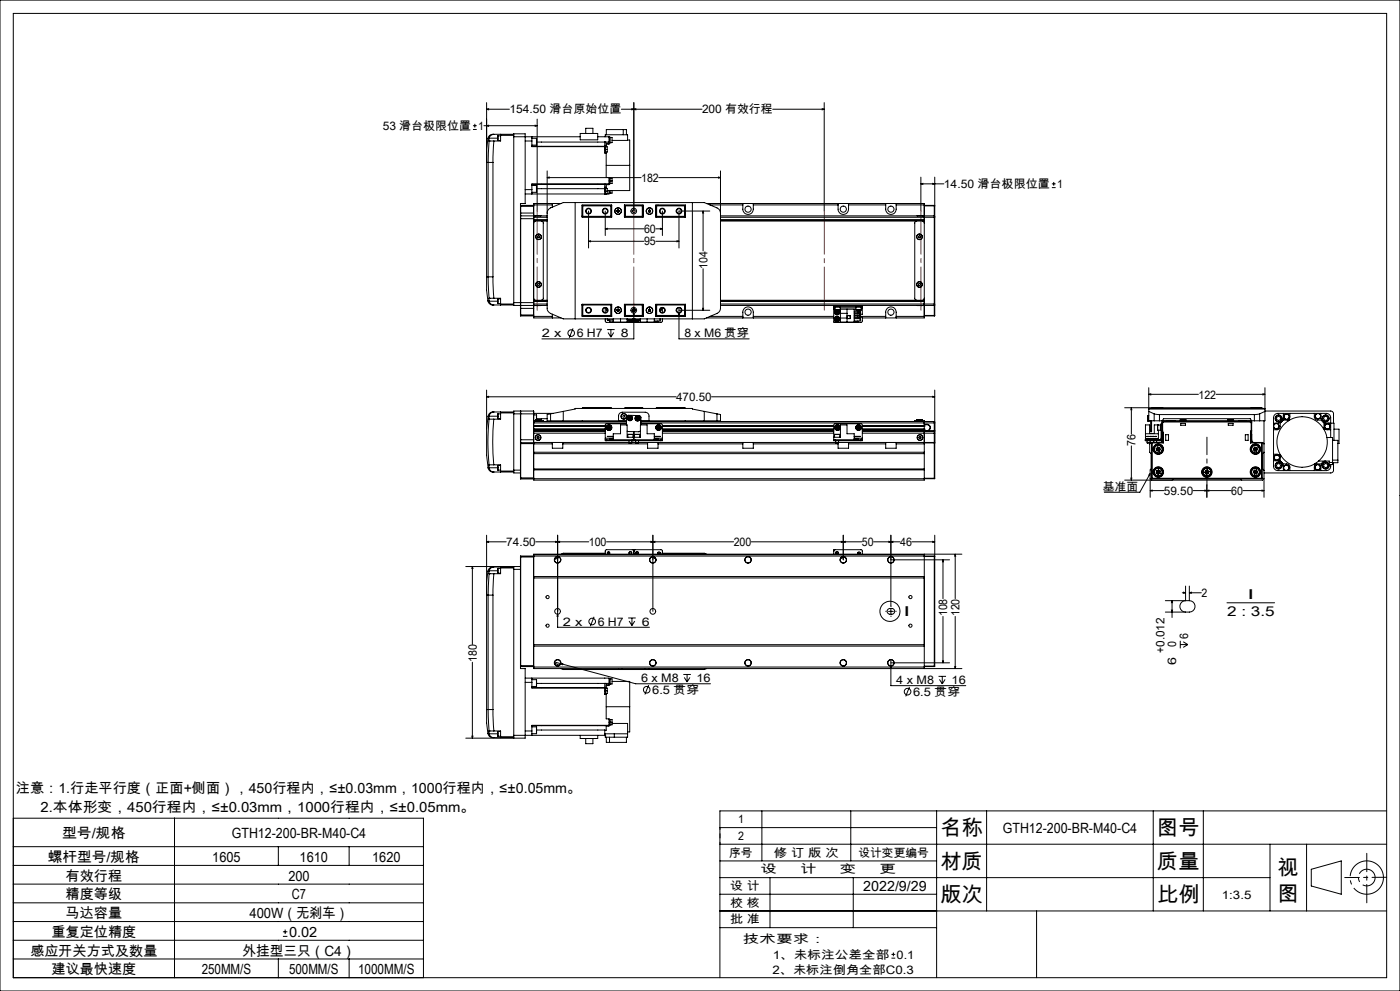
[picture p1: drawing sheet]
<svg xmlns="http://www.w3.org/2000/svg" width="420mm" height="297mm" viewBox="0 0 420 297" stroke-linecap="round" stroke-linejoin="round" font-family="sans-serif">
<g fill="none" stroke="#000" stroke-width=".3">
<path d="M0 0h420v297h-420zM4 4h412v289h-412zM141.9 38.8h1.1M141.9 37.7h1.1M142.5 37.1v1.1M145.2 37.7h15.9M146 32.7l.6-.1v.3zM146 37.7l.6-.2v.3zM146 32.7h6.8M146 30.8v52.2M160.5 37.5l.6 .2-.6 .1zM161.1 35.7v27.5"/>
<path d="M186.4 32.7h24.2M187 38.8v1.6M189.5 32.6l.6 .1-.6 .2zM190.1 30.8v32.4M190.1 32.7l.6-.1v.3zM231.8 32.7h15.5M246.7 32.6l.6 .1-.6 .2zM247.3 30.8v32.4M146.4 41.5l-.4 3.2v4h.4M146.4 41.5l.3 .1M146.4 48.7h1.5M146.4 48.7v34.3"/>
<path d="M146.7 42.3l-.3 6.4M146.7 42.3h.1M146.7 42.3h1.5M146.7 41.6v.7M146.7 41.4v.2M146.7 41.4h2.6M147.9 48.7v34.3M148.1 40.2a1.54 1.54 0 0 0-1.7 1.3M148.1 40.2l-.1 .1a1.47 1.47 0 0 0-1.3 1.1M148.1 40.2h6M148.2 42.3l-.3 6.4M149.4 40.7v1.4"/>
<path d="M149.4 40.7h.8M149.4 42.1h.8M150.2 40.2v.4M150.2 40.6v1.7h-2M150.2 40.6h3.9M154.1 41v-.9h3.5v20.9h-1.5v31.4M154.1 41v49.7M154.1 41h20M157.6 42.3h2M157.6 56.8h2M159.6 42.3v1.7h22v1.6h-.2M159.6 56.8v1.3"/>
<path d="M159.6 41v1.3M159.6 43.5h1.3M159.6 41.4h1.3M159.6 57.6h1.3M159.6 55.6h1.3M159.6 55.2h23.1M159.6 43.8h21.8M160.9 41.4l.1 1.1M160.9 55.6l.1 1M160.9 41.4v1.1M160.9 42.5v1M160.9 55.6v1"/>
<path d="M160.9 56.6v1M161 42.5l-.1 1M161 56.6l-.1 1M161 42.6h21.7M161 56.5h20.4M164.1 53.2l.6-.1v.3zM164.1 51.2v41.5l.3 .6 .8 .6 3.8 1.7h42.3l4.4-2 .4-1.2v-41.2M164.1 53.2h28.2M174.1 40h5.2v1.9h-5.2zM175.7 40v-1.6h2.2v1.6M179.3 41h3.4v1.6M181.4 43.8v1"/>
<path d="M181.4 44.8v1.1h.5M181.4 55.2h.1M181.4 42.6h.1M181.4 42.6v1.2M181.4 55.2v1.3M181.4 56.5v1.6M181.4 58.1h.1M181.4 56.4l.8 .1v.8M181.4 41h.1M181.4 44.8h.8M181.4 56.1h.5M181.4 43.7h.5"/>
<path d="M181.4 57.3h.8M181.6 41v-.6h6.7v1.7h-4.7M181.6 44h.6v.8M181.6 56.4v1.7M181.9 45.6v.3M181.9 56.1v.4M181.9 45.9v7.3h.8v1.9M181.9 43.7v.3M181.9 58.1h.1M181.9 49.6h7M181.9 40.4v-1.6h6v1.6M182.2 44.8v.8h-.6"/>
<path d="M182.2 57.3v.8h-.6M182.7 55.1v.1M182.7 53.3l.1 1.8M182.7 55.2l-.8 .1v.8M182.7 42.6v.4M182.7 43h-.8v.7M182.7 41.1h.4v1.7h-.4M182.7 55.1h-23.1v1.7M182.7 43v.2h-.8M182.7 57.1v1h-25.1M182.7 54.2h.9M182.8 53.4h.8v.8"/>
<path d="M182.8 41.1v1.7M182.8 57.1v.9M183.1 53.4v1.7h-.4M183.1 41.2h.5v1.6h-.5M183.1 57.1v.9h-.4M183.6 54.2v.8h-.5M183.6 57.1v.8h-.5M188.3 42h.6v7.6M188.9 49.6v7.5h-6.7M197.6 53.2h18.5M215.5 53.1l.6 .1-.6 .2zM276.3 55.1l.6-.1v.2z"/>
<path d="M276.3 55.1h6.9M276.3 53.1v10.1M279.8 55l.6 .1-.6 .1zM280.4 53.1v11.7M315.6 56.2h1.1M315.6 55.1h1.1M316.1 54.5v1.2M156.1 65.5h4M156.1 63.8h4M156.1 61.9h4M156.2 64.7v26.8M156.2 61.6v3.1"/>
<path d="M156.2 64.7h7.9M156.2 64.7l-.1 .1M156.2 61.6h3.9M156.2 61.6h-.1M160.1 64.7v26.8M160.1 61.6v3.1M160.1 64.7v.1M160.1 61.6h.1M160.1 64.8v.7M160.1 65.5v25.2M160.1 66h4M160.1 61.4h5.6"/>
<path d="M160.1 65.1h4M160.1 65.9h4M160.5 64.7h1.8M161.4 70.7h.3l.2 .3-.2 .3h-.3l-.2-.3zM162.4 66.2l.6 .5v22.8l-.6 .5M164.1 66.2h-3.4l-.4 .2-.2 .4M164.1 63.9l.2-.7 .6-.7 4.1-1.8h42.3l4.1 1.8 .5 .4 .2 1M165.7 61v1.1M168.3 61h-8.2v3.8M172.5 60.7v34.9M174.6 64.7h.1M174.6 61.5h8.9v3.5h-8.9z"/>
<path d="M174.7 61.6v3.4M174.7 61.6h8.8M174.7 61.6l.1 .1M174.8 61.7v3.1M174.8 64.8l-.1 .2h8.8M174.8 64.8h8.5M174.8 61.7h8.5M176.6 72.3l.6-.1v.3zM176.6 63.2v11.1M176.6 72.3h16.6M181.6 68.6l.6-.2v.3zM181.6 63.2v7.4"/>
<path d="M181.6 68.6h11.6M183.3 61.7v3.1M183.3 61.7l.1-.1v3.4l-.1-.2M185.1 63.1v.3M185.1 63.4l.3 .2M185.4 62.9l.3 .2M185.4 62.9l-.3 .2M185.7 63.1v.3M185.7 63.4l-.3 .2M187.3 61.5l.1 .1M187.3 61.5h5.6v3.5h-5.6zM187.3 61.6h5.6l-.2 .1"/>
<path d="M187.4 61.6v3.4l.2-.2M187.4 61.6l.2 .1M187.6 61.7v3.1M187.6 64.8h5.1M187.6 61.7h5.1M192.7 61.7v3.1M192.7 64.8l.2 .2h-5.6M194.6 63.1v.3M194.6 63.4l.2 .2M194.8 62.9l.3 .2M194.8 62.9l-.2 .2M195.1 63.1v.3"/>
<path d="M195.1 63.4l-.3 .2M196.7 68.6h2M196.7 72.3h7M196.7 61.5h8.9v3.5h-8.9zM196.7 61.6h8.9M197 61.7l-.1-.1v3.4l.1-.2M197 61.7v3.1M197 64.8h8.4M197 61.7h8.4M197.4 61.5v.1M198.1 68.4l.6 .2-.6 .1zM198.7 63.2v7.4"/>
<path d="M203.1 72.2l.6 .1-.6 .2zM205.4 61.7v3.1M205.4 64.8l.2 .2h-8.9M205.6 61.6v3.4M205.6 64.7h.1M205.6 61.6l-.2 .1M207.7 60.7v34.9M210.9 63.2l.2 .6h-.3zM210.9 63.2v12M211.9 61h65.4v34.3h-18.6M212.9 63.2h-9.2v11.1M213 61.4h9.8"/>
<path d="M216.1 66.2h60.6l.4 .2 .2 .4M216.1 64.7h64.2M216.1 66h61.2M216.1 65.1h64.2M216.1 65.9h61.2M222.8 61v1.7a1.57 1.57 0 0 0 1.6 1.6 1.57 1.57 0 0 0 1.6-1.6v-1.7M226 61.4h25.4M251.4 61v1.7a1.57 1.57 0 0 0 1.6 1.6 1.57 1.57 0 0 0 1.6-1.6v-1.7M254.6 61.4h11.1M265.7 61v1.7a1.57 1.57 0 0 0 1.6 1.6 1.57 1.57 0 0 0 1.6-1.6v-1.7M268.9 61.4h8.4M275 66.2l-.6 .5v22.8l.6 .5"/>
<path d="M275.1 64.7h1.8M275.5 70.9l.3-.2h.3l.1 .3-.3 .3-.3-.1zM277.3 61.6h3M277.3 61.7h3M280.3 65.1h.1M280.3 64.7v.4M280.3 64.7l.1 .1M280.3 61.6v.1M280.3 61.7v3M280.3 65.1v26M280.4 64.8v.3M280.4 65.1v26"/>
<path d="M146 83v4l.4 3.2M146 83h.4M146.4 90.2a1.55 1.55 0 0 0 1.7 1.2M146.4 83l.3 6.4M146.4 83h1.5M146.7 89.4h.1M146.7 89.4h1.5M146.7 89.4v.7M146.7 90.3a1.44 1.44 0 0 0 1.4 1.1M146.7 90.1l-.3 .1M146.7 90.1v.2M146.7 90.3h2.6"/>
<path d="M147.9 83l.3 6.4M148.1 91.4h6M148.2 89.4h2v1.7M149.4 89.6v1.4M149.4 89.6h.8M149.4 91h.8M150.2 91.1v.3M150.2 91.1h3.9M154.1 90.7v.8h10M154.1 90.7h6M156.1 92.4l.1 2.3M156.1 91.5h.1"/>
<path d="M156.1 92.4h4M156.1 94.4h4M156.2 91.5v3.2M156.2 94.7h3.9M160.1 91.5v3.2M160.1 89.4l.2 .4 .4 .2h3.4M160.1 91.5v3.8h8.2M160.1 90.7v.8M160.1 90.3h4M160.1 94.8h5.6M160.1 91.1h4M160.1 91.5h.1"/>
<path d="M160.1 94.6v.1M160.5 91.5h1.8M161.3 85.2l.2-.3 .3 .2 .1 .3-.3 .2zM165.7 94.2v1.1M171.9 98.4l-1.1 2.8M174.6 91.5h.1M174.6 91.2h8.9v3.6h-8.9zM174.7 91.2v3.5M174.7 94.7h8.8M174.8 91.4h8.5M174.8 94.5h8.5M174.8 91.4v3.1"/>
<path d="M174.8 94.5l-.1 .2M181.6 95.6v.7l.4 .3h7.9M181.6 92.2v1.5M181.9 92.9h.4M181.9 92.4v.5M182.1 98.8h2.3M182.2 95.6v.3h1.8M182.3 93l-.1 .3M182.4 95.9h.3M182.4 99.7l.9 1.3M182.9 94.7v.1M182.9 95.9v.6h1.1"/>
<path d="M183.3 98.8v2.2M183.3 91.4v3.1M183.3 91.4l.1-.1v3.4l-.1-.2M183.5 94.8h-1.3M183.5 91.3h-8.8l.1 .1M184 95.6v1h12.3v-1M184.1 99.7l-.8 1.3M185.1 92.8v.3M185.1 93.1l.3 .2M185.4 92.6l.3 .2M185.4 92.6l-.3 .2M185.7 92.8v.4"/>
<path d="M185.7 93.2l-.3 .1M186.2 95.6v1M187.3 91.2h5.6v3.6h-5.6zM187.3 91.3h5.6l-.2 .1M187.4 94.7l-.1 .1M187.6 91.4l-.2-.1v3.4M187.6 91.4h5.1M187.6 94.5h5.1M187.6 91.4v3.1M187.6 94.5l-.2 .2M187.9 94.7v.1M188 94.7v.1"/>
<path d="M188.1 95.6v1M188.2 95.8h1.6M188.2 95.6v.2M188.6 94.7v.1M188.8 95.8l.2 .2M189.1 95.8l-.1 .2M189.3 95.8l.1 .1M189.4 95.9l-.4 .1M189.4 95.8v.1M189.7 92.9h.1M189.7 93.1l.1 .2M189.8 92.9h-.1"/>
<path d="M189.8 92.8v.1M189.8 95.6v.2M189.8 92.7h.6M189.9 95.6a.78 .78 0 0 1-.6 .8 .78 .78 0 0 1-.9-.6M190.1 93.8l.2 .6h-.3zM190.1 92.1v9.5h-27.5M190.4 95.6a.78 .78 0 0 0 .6 .8 .78 .78 0 0 0 .9-.6 .77 .77 0 0 1-.9 .5 .77 .77 0 0 1-.6-.7M190.5 95.8h1.6M190.5 92.9h.1M190.5 92.8v.1M190.5 95.6v.2M190.5 93.1l-.1 .2"/>
<path d="M190.8 95.8v.1M190.8 95.9l.4 .1M191.2 95.8v.2M191.5 95.8l-.3 .2M191.7 94.7v.1M192.1 95.6v.2M192.1 95.6v1M192.3 94.7v.1M192.7 94.5l.2 .2h-5.6M192.7 91.4v3.1M194.1 95.6v1M194.6 92.8v.3"/>
<path d="M194.6 93.1l.2 .2M194.8 92.6l.3 .2M194.8 92.6l-.2 .2M195.1 92.8v.4M195.1 93.2l-.3 .1M196.7 94.8h1.3M196.7 91.2h8.9v3.6h-8.9zM196.7 94.7h8.9M196.7 91.3h8.9l-.2 .1M197 91.4l-.1-.1v3.4l.1-.2M197 91.4h8.4M197 94.5h8.4"/>
<path d="M197 91.4v3.1M197.3 94.7v.1M197.3 96.2v.3h-1M197.4 94.7v.1M198 92.9h.3M198 95.7v.5h-1.7M198.3 92.9h-.3M198.3 92.4v.5M198.7 95.6v.7l-.4 .3h-7.9M198.7 92.2v1.5M203.7 93.8l.2 .6h-.3zM203.7 92.1v9.5h21.1"/>
<path d="M203.7 93h9.2M205.4 91.4v3.1M205.4 94.5l.2 .2M205.6 91.2v3.5M205.6 91.5h.1M210.8 92.4h.3l-.2 .6zM210.9 80.5v12.5M211.9 95.3h38.2M213 94.8h9.8M216.1 90.3h61.2M216.1 91.5h64.2M216.1 91.1h64.2"/>
<path d="M222.8 95.3v-1.7a1.57 1.57 0 0 1 1.6-1.6 1.57 1.57 0 0 1 1.6 1.6v1.7M226 94.8h24.1M250.1 91.8h.5M250.1 91.8v.4M250.1 92.2v4.4h6.2v-3.9h-4.2M250.1 91.5v.3M250.1 92.7h.4M250.1 92.2h.4M250.4 91.8v.3h1.7v-.3M250.5 92.9h1M250.5 92.9h1.6M250.5 92.1v.8"/>
<path d="M250.6 91.5v.3M250.6 91.8h7.7M250.7 95.5l.1 .4M250.7 95.5l.4 .1M250.8 93.8l.3 .2M250.8 92.9a.77 .77 0 0 0-.4 1 .77 .77 0 0 0 1.1 .4 .77 .77 0 0 0 .3-1M250.8 93.3v.5M250.8 93.3l.3 .3M250.8 95.9l.4 .1M250.9 92.9a.74 .74 0 0 0-.5 1 .74 .74 0 0 0 1 .4 .74 .74 0 0 0 .4-1M251 95.2l.5 .1M251 95.2l-.3 .3"/>
<path d="M251 95.2l.1 .4M251.1 93.6l.4 .3M251.1 93.6v.4M251.1 93.6l-.3 .2M251.1 95.6l.4 .1M251.1 95.6l.1 .4M251.1 95.6l-.3 .3M251.2 93.2l.3 .2M251.2 93.2l-.4 .1M251.2 93.2l-.1 .4M251.4 92.9l.4 .4M251.5 93.9l-.4 .1"/>
<path d="M251.5 95.3v.4M251.5 95.3l-.4 .3M251.5 92.9l.3 .4M251.5 93.4v.5M251.5 93.4l-.4 .2M251.5 95.7l-.3 .3M252.1 92.9h-.6M252.1 92.1v.8M252.1 92.2h4.7M252.1 92.7v3.9M252.1 93.9h2M252.1 95.3h2"/>
<path d="M254.1 92.7v3.9M254.2 94.6h.9v.9h-.9zM256.3 93.3h1.8v.4h-1.8M256.3 94h1.8v.5h-1.8M256.3 94.8h1.8v.4h-1.8M256.3 95.5h1.8M256.3 92.7h.5M256.7 91.8v.3h1.7M256.8 92.9h1.5M256.8 92.1v.8M257.4 92.9v.4M257.4 93.7v.3"/>
<path d="M257.4 94.5v.3M257.4 95.2v.3M257.4 96.2v.3h-1.1M257.4 93.7l.3 .3 .3-.3M257.4 95.5a.33 .33 0 0 1 .3-.3 .33 .33 0 0 1 .3 .3M257.5 93.3h.4M257.6 95.3h.2M258.1 93.5v.2M258.1 95.5v.2M258.1 95h.6v1.3l-.3 .3h-8.1M258.1 95.5v.7h-1.8M258.1 94.8h7.6"/>
<path d="M258.3 91.8h.4M258.3 91.5v.3M258.3 92.2h.4M258.4 92.1h.1M258.4 91.8l-.1 1.1M258.7 91.8v.4M258.7 91.5v.3M258.7 92.2v2h-.6M265.7 95.3v-1.7a1.57 1.57 0 0 1 1.6-1.6 1.57 1.57 0 0 1 1.6 1.6v1.7M268.9 94.8h8.4M275.1 91.5l1.7 .1M275.5 85.2l.3-.3 .4 .5-.3 .2-.3-.1z"/>
<path d="M276.8 91.6h.1M277.3 89.4l-.2 .4-.4 .2h-60.6M277.3 94.5h3M277.3 94.7h3M280.3 91.1h.1M280.3 91.1v.4M280.3 94.5h.1M280.3 94.5v.2M280.3 91.5v3M280.4 91.1v.3M280.4 91.4l-.1 .1M280.4 94.5l-.1 .2"/>
<path d="M280.4 91.4v3.1M146 118.9l.6-.1v.3zM146 116.9v11.6M146 118.9h56.8M213.5 118.9h66.9M279.8 118.8l.6 .1-.6 .2zM280.4 116.9v26.4M344.6 118.2l.6-.2v.4zM344.6 116.2v9.9M344.6 118.2h14.9M364.8 118.2h14.7M378.9 118l.6 .2-.6 .2z"/>
<path d="M379.5 116.2v9.9h-1.6M146 128.5v8l.4 3.7M146.4 124.7h.1M146.4 124.7l.3 .1M146.4 124.7l-.4 3.8M146.7 125.6a67.2 67.2 0 0 0 0 13.7M146.7 125.6h1.4M146.7 139.3v.9M146.7 124.8v.8M146.7 124.7v.1M146.7 124.7h2.6M148.1 125.6a73.9 73.9 0 0 0 0 13.7"/>
<path d="M148.1 139.3h-1.4M148.1 139.3h2.1v1.9M148.2 123.5h-.2a1.5 1.5 0 0 0-1.6 1.2M148.2 123.5a1.44 1.44 0 0 0-1.5 1.2M148.2 123.5h5.9M149.3 124.7l.1 .8M149.4 124l-.1 .7M149.4 139.5l-.1 .7M149.4 124v1.5M149.4 139.5v1.4M149.4 124h.8M149.4 125.5h.8"/>
<path d="M149.4 139.5h.8M150.2 123.5v.3M150.2 123.8h3.9M150.2 123.8v1.8h-2.1M154.1 124h6M154.1 124v16.9M156.1 123.2v9.5M156.1 123.3l.1 9.4M156.1 132.7l.1 10.8M156.1 131.8h4M156.1 133h4M156.2 132.7v10.8"/>
<path d="M156.2 132.7h3.9M156.2 132.7h-.1M160.1 123.2h-6v.8M160.1 123.2v9.5M160.1 123.2v.8M160.1 132.7v10.8M160.1 132.7h.1M160.1 129.1v.2M160.1 124v2.7M160.1 129.3v2.5M160.1 126.1h.6M160.1 131.8v.8"/>
<path d="M160.1 124.4h.8M160.1 132.6h5.6M160.1 133h5.6M160.1 126.7v2.4M160.1 135.5h117.2M160.1 136h117.2M160.1 126.3h27.9M160.1 128.6h21.5M160.1 127.7h21.5M160.1 123.9h5.8M160.1 126.7h27.9M160.1 129.3h21.5"/>
<path d="M160.1 129.1h21.5M160.1 129.8h21.5M160.7 126.1h2.3v.2M160.7 125.9h1.7M160.7 125.9v.4M160.8 125.8h.1M160.8 125.8l1.6 .1M160.8 126.1h1.6M160.9 124.4l.1 1.4zM161 125.5h3.1M161.1 130.9l.6 .1v.3h-.6zM162.4 125.9v.4"/>
<path d="M165.2 126.1h20.4v-1.4a1.14 1.14 0 0 1 1.1-1.2h6.9a1.14 1.14 0 0 1 1.1 1.2v1.4h20.4M165.2 124l-1.1 .2v1.9h1.1M165.2 124v2.1M165.7 132.6h3.1M165.7 132.6v1.7h3.1v-1.7M168.8 132.6h19.9M168.8 133h25.5M169 123.3v2.8M174.7 122.3h8.7M174.7 122.3v.1M174.7 126.1v.2M181.6 128.7h-21.5h21.5"/>
<path d="M181.6 127.6h-21.5l21.5 .1M181.6 131.8h.4M181.6 131.8v.3h.4M181.6 131.3v.5M181.6 131.3h2.4M182 131.8h7.7M182 132.1h7.7M182 131.8v.3M182.3 127.9l.1 .5M182.3 127.9l.4 .3M182.4 128.4l.3 .2M182.7 127.7l.4 .2"/>
<path d="M182.7 127.7l-.4 .2M182.7 127.7v.5M182.7 128.2l.4 .1M182.7 128.2v.4M182.7 128.2l-.3 .2M183.1 127.9v.4M183.1 127.9l-.4 .3M183.1 128.3l-.4 .3M183.4 122.3v.1M184 131.8v-1.8h2.2v-2.7h1.9v3.8h4v-3.8h2v2.7h2.2v1.8M184 131.4h-1.1v.2h1.1M184 130.8h-1.8h1.8"/>
<path d="M185.6 126h2.4M187.4 122.3h5.5M187.4 122.3v.1M187.9 127l-6.1 .1-.2 .2v4M187.9 127.3l.1-2.3 .5-.5 3.6 .2 .2 .4-.1 2.2M188.3 130.2h1.6M188.3 130.2v.9M188.6 125.2l.1 .4M188.6 125.2l.4 .1M188.7 125.6l.4 .1M188.7 132.7h.8M188.7 132.1v.6"/>
<path d="M188.9 124.9l-.3 .3M188.9 124.9l.4 .1M188.9 124.9l.1 .4M189 125.3l.1 .4M189 125.3l.4 .1M189 125.3l-.3 .3M189.3 125l.1 .4M189.3 125l-.3 .3M189.4 125.4l-.3 .3M189.5 132.1v.6M189.5 132.6h1.2M189.7 131.8h.9"/>
<path d="M189.7 132.1h.4M189.7 131.8v.3M189.9 130.2h-1.6M189.9 130.2h.1M189.9 130.2v.9M190.1 132.1h.5M190.1 129.4v2.7M190.4 130.2h1.5M190.4 130.2v.9M190.6 131.8h7.7M190.6 132.1h7.7M190.6 131.8v.3"/>
<path d="M190.7 132.7h.9M190.7 132.1v.6M190.9 125.3l.1 .4M190.9 125.3l.8 .2M191 125.7l.4 .1M191.2 125l-.3 .3M191.2 125l.4 .1M191.2 125l.1 .4M191.3 125.4l-.3 .3M191.3 125.4l.1 .4M191.6 132.1v.6M191.6 132.6h2.7"/>
<path d="M191.6 125.1l.1 .4M191.6 125.1l-.3 .3M191.7 125.5l-.3 .3M191.9 130.2v.9M192.1 129l-.4 .4-3.6-.2M192.2 127l6.3 .1 .2 .4v3.8M192.2 126.3h88.1M192.2 126.7h88.1M192.3 126h2.4M192.9 122.3v.1M194.3 132.6h3.1M194.3 132.6v1.7h3.1v-1.7"/>
<path d="M196.3 131.4h1v.2h-1M196.3 130.8h1.7h-1.7M196.3 131.3h2.4M196.9 122.3h8.7M196.9 122.3v.1M197.2 128v.4M197.2 128l.7 .3M197.2 128.4l.4 .2M197.4 132.6h25.4M197.4 133h25.4M197.5 127.7l.4 .2M197.5 127.7l-.3 .3"/>
<path d="M197.5 127.7l.1 .9M197.9 127.9v.4M197.9 127.9l-.7 .5M197.9 128.3l-.3 .3M198.3 131.8h.4M198.3 131.8v.3M198.7 131.8v.3h-.4M198.7 131.3v.5M198.7 128.7h51.4M198.7 127.7h51.4M198.7 128.6h51.4M198.7 129.3h51.4"/>
<path d="M198.7 129.1h51.4M198.7 129.8h51.4M198.7 127.6h51.4M205.6 122.3v.1M205.6 126.1v.2M211.3 123.3l-3.6-.7v-.2h-35.2v.2l-7.3 1.4M211.3 123.3v2.8M211.3 123.3l3.8 .7M215.1 124l1 .2v1.9h-1M215.1 124v2.1M222.8 132.6h3.2M222.8 132.6v1.7h3.2v-1.7"/>
<path d="M226 132.6h24.7M226 133h25.4M250.1 131.8h.5M250.1 131.1h2v-3.8h2v2.7h2.2v1.8M250.4 130.2h1.5M250.4 130.2v.9M250.6 131.8h7.7M250.6 131.8v.3M250.6 132.1h7.7M250.7 132.7h.9M250.7 132.1v.6M250.9 128.3l.3 .3"/>
<path d="M251 127.8l-.1 .5M251 127.8l.3 .4M251.3 128.2l-.4 .1M251.3 128.2l.3 .2M251.3 128.2l-.1 .4M251.4 127.7l.3 .3M251.4 127.7l-.4 .1M251.4 127.7l-.1 .5M251.6 132.6h3M251.6 132.1v.6M251.6 128.4l-.4 .2M251.7 128l-.1 .4"/>
<path d="M251.7 128l-.4 .2M251.9 130.2v.9M254.6 132.6h11.1M254.6 133h11.1M254.6 132.6v1.7h-3.2v-1.6M256.3 131.4h1.1v.2h-1.1M256.3 130.8h1.8h-1.8M256.3 131.3h2.4M257.2 128v.4M257.2 128l.8 .3M257.2 128.4l.4 .2M257.5 127.7l.4 .2"/>
<path d="M257.5 127.7l-.3 .3M257.5 127.7l.1 .9M257.9 127.9l.1 .4M257.9 127.9l-.7 .5M258 128.3l-.4 .3M258.3 131.8h.4M258.3 131.8v.3M258.7 127.6l18.6 .1M258.7 131.3v-4l-.2-.2-7.9-.1-.5 .5v4.6h.5M258.7 131.8v.3h-.4M258.7 131.3v.5M258.7 128.7h18.6"/>
<path d="M258.7 127.7h18.6M258.7 128.6h18.6M258.7 129.3h21.6M258.7 129.8h21.6M265.7 132.6h3.2M265.7 132.6v1.7h3.2v-1.7M268.9 132.6h11.4M268.9 133h8.4M275 126.1h2.3v3M275 126.1h-.6v.2M275 125.9h1.7M275 125.9v.4"/>
<path d="M275 126.1h1.6M275 125.8v.1M275 125.8l1.7 .1M275.9 130.8l.3 .1-.1 .5h-.3l-.1-.3zM276.7 125.9v.4M277.3 128.7h-18.6M277.3 129.1v14.8h-117.2v-11.3M277.3 128.7h.1M277.3 127.7h.1M277.3 129.1h.1M277.3 132.7h3M277.3 127.2h.8"/>
<path d="M277.3 127.3h.8M277.3 129.1h3M278.1 127.2a.98 .98 0 0 1 1 .8 .98 .98 0 0 1-.8 1.1M278.1 127.3a.88 .88 0 0 1 .9 .9 .88 .88 0 0 1-.9 .8M278.1 127.2v.1M278.1 129v.1M278.1 129l-19.4 .1M280.3 132.6v.1M280.3 126.3v.4M280.3 129.1h.1M280.3 129.1v.2M280.3 129.3v.5"/>
<path d="M280.3 126.7v2.4M280.3 129.8v2.8M280.3 132.7v10.6M280.4 129.2l-.1 .1M280.4 129.1h.1M280.4 129.2l-.1 .6M337.4 122.2l41.2 .1M339.4 122.2l.1 .6h-.2zM339.4 122.2v7.9M339.4 133.6v10.3M343.6 130h3.9M343.7 131.4h3.8v.2h-3.8z"/>
<path d="M344 131.8h-.4v.3h.4M344 131.8h3.9M344 130.8h.7zM344 132.1h1.2M344 131.8v.3M344.1 132.7h.9M344.1 132.1v.6M344.3 124.7l.1 1.5M344.4 124.6l-.1 .1M344.4 124.6v1.6M344.4 124.6h.1M344.4 124.6h.2"/>
<path d="M344.6 122.4h34.9M344.6 122.6h34.9M344.6 123.3l1.7 .7M345 130.8h.4zM345 132.1v.6M345.2 132.1h.8M345.2 131.8v.3M345.2 128.9v.5h.3v-.5M345.2 128.9h.3M345.2 126.1v2.8M345.5 132.7h.2M345.5 122.3h3.4"/>
<path d="M345.5 122.3v.1M345.5 126.1v2.8M345.5 132.7v10.6M345.7 132.7h3.3M345.7 122.2l-.2 .1M345.7 132.7v10.6M345.7 130.8h.4zM346 131.8v.3M346 132.1h1.9M346.1 132.1v.5M346.3 124l1.5 .2M346.3 126.1h1.5"/>
<path d="M346.3 126.1l-1.9 .1M346.3 124v2.1M346.5 130.8h.4zM346.9 134.5l.2 .6M346.9 134.5l.6 .1M347 132.1v.5M347.1 135.1l.6 .1M347.3 127.4v1.5zM347.3 134l.6 .1M347.3 134l-.4 .5M347.3 134l.2 .6M347.3 128.9h.8"/>
<path d="M347.5 134.6l.2 .6M347.5 134.6l.7 .1M347.5 134.6l-.4 .5M347.5 127.3v.1M347.5 128.9v2.9M347.8 126.1h.9M347.8 124.2h28.5M347.8 124.2v1.9M347.9 131.8v.3M347.9 134.1l.3 .6M347.9 134.1l-.4 .5M348.1 127.4l-1.8-.1v2.6h-1.4v-2.6h-1.3v4.5"/>
<path d="M348.2 134.7l-.5 .5M348.3 127.3h-.2v1.7h.2M348.3 131.3l-.4 .5M348.3 131.3h.3M348.3 127.5h.4M348.3 127.5v3.8M348.6 131.5l-.7 .6M348.6 132l-.5 .6M348.7 130.3v1.7M348.7 127h-.4v.5M348.7 126.1l.4-.6h26l.4 .6M348.7 130.3h.1"/>
<path d="M348.7 132h.1M348.7 126.1v4.2M348.7 129.3l.1 .5M348.7 126h26.7M348.7 132l-.4 .6M348.7 126v.5M348.7 129.3v1M348.8 130.3h.1M348.8 129.2l.2 .6M348.8 129.1h.1M348.8 129.2l-.1 .1M348.8 129.1l-.1 .2"/>
<path d="M348.8 130.3v1.7M348.8 122.2l.1 .1M348.8 126.7v2.4M348.8 131.9v.1M348.8 129.8h.2M348.8 132.6l.2 .1M348.8 132.6h-3.5l-.4 .4v2.5l.4 .5v4.5l-.2 .3v8.2M348.8 129.8v2.8M348.9 122.3v.1M349 129.8v2.9M349.1 126.5l-.3 .2M349.1 126.3v.2"/>
<path d="M349.1 126.3l-.4 .3 .1 .1M349.1 126.3h26M349.1 126.5h26M349.7 130.3h.9v1.7h-.9zM350.2 126.3v-.2h.6v.2M352.5 126v.1M354 126l.1 .1M354 126h1.8M354 125.9h1.1M354 125.9v.1M354.2 126.9h1.4v.6h-1.4zM355.1 125.8l-1.1 .1"/>
<path d="M355.1 125.8l.7 .1M355.1 125.9h.7M355.8 126l-.1 .1M355.8 125.9v.1M368.3 126l.1 .1M368.3 126h1.8M368.3 125.9h1.2M368.3 125.9v.1M368.5 126.9h1.4v.6h-1.4zM369.4 125.8l-1.1 .1M369.4 125.8h.6M370 125.8l.1 .1"/>
<path d="M370.1 126l-.1 .1M370.1 125.9v.1M371.7 126v.1M373.3 126.3v-.2h.6v.2M373.6 130.3h.8v1.7h-.8zM375.1 126.5l.3 .2M375.1 126.3v.2M375.1 126.3l.3 .2v.2M375.1 129.8h.2M375.1 132.7h3.4M375.1 129.8v2.9M375.2 122.3h3.4"/>
<path d="M375.2 122.3v.1M375.3 131.9v.1M375.3 132.6l-.2 .1M375.3 132.6h3.5l.4 .4M375.3 129.8v2.8M375.3 130.3h.1M375.3 129.2l-.2 .6M375.3 129.2l.2 .1M375.3 130.3v1.7M375.3 130.3h.2M375.3 132h.2M375.4 129.1l-.1 .1"/>
<path d="M375.4 129.1l.1 .2M375.4 126.7v2.4M375.4 122.2l-.2 .1M375.4 126v.5M375.4 129.3v1M375.4 132l.4 .6M375.5 130.3v1.7M375.5 129.3l-.2 .5M375.5 132l.5 .6M375.5 126.1h.8M375.5 126.1v4.2M376 134.5l.2 .6"/>
<path d="M376 134.5l.6 .1M376.2 135.1l.7 .1M376.3 126.1h1.6M376.3 124.2v1.9M376.4 134l-.4 .5M376.4 134l.6 .1M376.4 134l.5 1.2M376.6 134.6l.7 .1M376.6 134.6l-.4 .5M377 134.1l.3 .6M377 134.1l-.4 .5M377.3 134.7l-.4 .5"/>
<path d="M377.9 124l-1.6 .2M377.9 124v2.1M378.5 132.7h.1M378.5 132.7v10.6M378.6 122.3v.1M378.6 132.7v10.6M379.2 126.1v22.9M379.2 135.5l-.4 .5v4.5l.4 .5M379.5 123.2h19.7a.84 .84 0 0 1 .8 .8v2.8M379.5 123.3l-1.6 .7M382.1 136.1h1.2l.5 .3 .3-.2M382.1 138l1.5 .2"/>
<path d="M382.1 127.8v12a1.33 1.33 0 0 0 1.3 1.2h2.4M383 125.1l.6-.4 .5 .4v.6l-.5 .3-.6-.3zM383.2 139h.7l.3 .6-.3 .5h-.7l-.3-.5zM383.6 138.2l.5 .1M383.6 138.2a2.09 2.09 0 0 1 1.4 2.6l.1 .2M384.1 138.3l.7 .7h1.2a1.02 1.02 0 0 1 1 1v1M384.3 136.6l-.2 .2v1.5M384.8 125.9l-.7 .8v1.1a.96 .96 0 0 1-1 1h-1M384.8 125.9h1.5l.2 .2M384.9 125.5l-.1 .4M384.9 125.5a2.09 2.09 0 0 1-2.6 1.4h-.2M385.1 123.9l-.2 1.6"/>
<path d="M386 124.1a.83 .83 0 0 0-.9 .8 .83 .83 0 0 0 .9 .8M386 124.1a.83 .83 0 0 1 .8 .8 .83 .83 0 0 1-.8 .8M387 123.9v1.2l-.3 .5 .2 .3M394.3 123.9v1a.97 .97 0 0 0 1 1h1.1M394.4 139l.2 .3-.3 .5v1.2M394.8 138.8l.1 .2h1.5M395.3 123.9h-11.9a1.33 1.33 0 0 0-1.3 1.3v2.4M395.3 139.2a.85 .85 0 0 0-.8 .8 .85 .85 0 0 0 .8 .9M395.3 139.2a.85 .85 0 0 1 .9 .8 .85 .85 0 0 1-.9 .9M395.3 139.2a.86 .86 0 0 0-.9 .8 .86 .86 0 0 0 .9 .9M395.4 123.9a.79 .79 0 0 1 .8 .8 .79 .79 0 0 1-.8 .8M395.4 123.9a.79 .79 0 0 0-.8 .8 .79 .79 0 0 0 .8 .8"/>
<path d="M395.4 123.9a.85 .85 0 0 0-.8 .8 .85 .85 0 0 0 .8 .9M395.4 123.9a.85 .85 0 0 1 .9 .8 .85 .85 0 0 1-.9 .9M395.5 123.9h2.4a1.33 1.33 0 0 1 1.3 1.3v5.9M395.6 138.1v.1M396.2 123.9l.3 2M396.4 139l-.2 2M396.4 125.9l.8 .8M397 126.6l.6 .1M397.1 139.2l.6-.3 .6 .3v.7l-.6 .3-.6-.3zM397.2 128.7l.3-.2 .5 .3h1.2M397.2 126.7h.4M397.2 126.7v1.5l-.2 .1"/>
<path d="M397.3 127.8a.86 .86 0 0 0 .9 .9 .86 .86 0 0 0 .9-.9M397.4 127.8a.85 .85 0 0 0 .8 .9 .85 .85 0 0 0 .9-.9M397.4 127.8a.85 .85 0 0 1 .8-.8 .85 .85 0 0 1 .9 .8M397.4 124.8h.6l.4 .6-.4 .6h-.6l-.3-.6zM397.6 126.7l1.6 .2M397.7 138.2a1.36 1.36 0 0 0-1.3 .8M398.1 131.1h1.7v8.1h-1v-1h-3.2M398.3 126.8h1.9v5.2M398.8 138.6h1M399.2 139.2a1.39 1.39 0 0 1-1.3 1.8h-11.9M399.8 132h1.6v6.7h-1.6M399.8 137.9h1.6"/>
<path d="M400 138.7v2.2a.84 .84 0 0 1-.8 .8h-20M400.2 128.6h1.5v4.3h-.3M146.4 140.2a1.46 1.46 0 0 0 1.8 1.3M146.4 140.2h.1M146.7 140.2a1.4 1.4 0 0 0 1.5 1.3M146.7 140.2h-.3M146.7 140.2h.1M146.7 140.2h2.6M148.2 141.5h5.9M149.3 140.2l.1 .7M149.4 140.9h.8M150.2 141.2v.3"/>
<path d="M150.2 141.2h3.9M154.1 140.9v.8h2M154.1 140.9h2M156.1 143.2h4M156.2 143.5h3.9M160.1 143.5h120.2M160.1 140.8h117.2M160.1 140.5h117.2M160.1 143.4v.1M277.3 143.3h3M280.3 143.3h.1M280.3 143.3v.2"/>
<path d="M280.4 143.3l-.1 .2M339.3 143.3h.2l-.1 .6zM345.1 141.9l-.2 .6-.3-.1zM345.1 141.9l-3.2 5.6h-10.6M345.1 143.5l.4 .4M345.1 147l.6-.1v.3zM345.1 147h4M345.5 143.3h.2M345.5 143.3l.2 .2M345.7 143.3v.2M345.7 143.5h32.8M345.7 143.3h32.8"/>
<path d="M346.9 141.7l.5 .4M347 141.1l-.1 .6M347 141.1l.5 .4M347.5 141.5l-.6 .2M347.5 141.5l-.1 .6M347.5 141.5l.5 .4M347.6 140.8l-.6 .3M347.6 140.8l.5 .4M347.6 140.8l-.1 .7M348 141.9l-.6 .2M348.1 141.2l-.1 .7M348.1 141.2l-.6 .3"/>
<path d="M352 143.5h20.1M352.1 143.5l-.5 .4M361.4 141.6l.4 .5M361.5 146.9l.6 .1-.6 .2zM361.6 141l-.2 .6M361.6 141l.5 .5M362.1 141.5l-.7 .1M362.1 141.5l.4 .5M362.1 147l.6-.1v.3zM362.1 145.3v3.7M362.3 140.8l.4 .5M362.3 140.8l-.7 .2"/>
<path d="M362.3 140.8l-.5 1.3M362.5 142l-.7 .1M362.7 141.3l-.2 .7M362.7 141.3l-.6 .2M369.4 147h-11.4M372.1 143.5l.4 .4M372.9 147h6.3M376 141.5l.3 .6M376.3 140.9l-.3 .6M376.3 140.9l.3 .6M376.6 141.5l-.3 .6M376.6 141.5l.4 .5"/>
<path d="M376.9 140.9l.4 .5M376.9 140.9h-.6M376.9 140.9l-.3 .6M377 142l-.7 .1M377.3 141.4l-.3 .6M377.3 141.4l-1.3 .1M378.5 143.3v.2M378.5 143.3h.1M378.6 146.9l.6 .1-.6 .2zM378.6 143.3l-.1 .2M379.2 143.5l-.4 .4h-41.4M141.7 169.8l.2 .6h-.3z"/>
<path d="M141.7 169.8v23.3M146 162.4l.6-.2v.4zM146 160.4v52.3M146 162.4h5.9M146.4 171.2l-.4 3.2v4h.4M146.4 171.2h.3M146.4 178.4h1.5M146.4 178.4v34.3M146.7 171.9l-.3 6.5M146.7 171.9h.1M146.7 171.9h1.5M146.7 171.2v.7"/>
<path d="M146.7 171.1v.1M146.7 171.1h2.6M147.9 178.4v34.3M148.1 169.9a1.54 1.54 0 0 0-1.7 1.3M148.1 169.9a1.5 1.5 0 0 0-1.4 1.2M148.1 169.9h6M148.2 171.9l-.3 6.5M149.4 170.4v1.4M149.4 170.4h.8M149.4 171.8h.8M150.2 169.9v.3M150.2 170.2v1.7h-2"/>
<path d="M150.2 170.2h3.9M154.1 169.8v.8M154.1 170.6v49.8M154.1 170.6h2M156.1 169.8h-16.4M156.1 167h4M156.2 166.6l-.1 33.8h1.5v20.8h-17.9M156.2 166.6v33.2M156.2 166.6h124.1M160.1 166.7v33.1M160.1 172.8h117.2M160.1 173.2h117.2"/>
<path d="M160.1 166.2h117.2M160.7 162.4h15.9M166.7 162.2l.6 .2-.6 .2zM167.3 162.4l.6-.2v.4zM167.3 160.4v27.6h27.5M167.9 167l-1.5 .7M181.6 166.1v-1l.3-.4h7.9l.3 .5 .4-.5h7.9l.3 .3v1.1M181.6 165.8h-12.6l-.7 .3M182 162.4h38.1M182.2 165.8h.1M182.2 165.6v.2M182.2 165.9h.7"/>
<path d="M182.4 165.4h.3M182.5 166.1a.36 .36 0 0 1-.2-.6 .36 .36 0 0 1 .6 0 .36 .36 0 0 1-.2 .6M182.9 165.6v.2M188.9 166.1a.44 .44 0 0 1-.1-.7 .44 .44 0 0 1 .7 0 .44 .44 0 0 1-.1 .7M189.9 164.8h.5M190.1 164.8v1.3M190.9 166.1a.43 .43 0 0 1-.1-.7 .43 .43 0 0 1 .7 0 .43 .43 0 0 1-.1 .7M195.3 162.2l.6 .2-.6 .2zM195.9 160.4v22.8M195.9 162.4l.6-.2v.4zM195.9 166.9l.2 .3 .5 .1M196.3 167v.3"/>
<path d="M197.3 165.6v.2M197.4 165.9h.6M197.6 166.1a.36 .36 0 0 1-.2-.6 .36 .36 0 0 1 .6 0 .36 .36 0 0 1-.2 .6M198 165.8h.1M198 165.6v.2M198.7 165.8h12.6l.6 .3M250.1 165.2l.4-.5h7.9l.3 .4v1M250.3 164.8h-.2v1.3M250.9 166.1a.43 .43 0 0 1-.1-.7 .43 .43 0 0 1 .6 0 .43 .43 0 0 1 0 .7M252.4 162.2l.6 .2-.6 .2zM253 162.4l.6-.2v.4zM253 160.4v7.4"/>
<path d="M253 166.9l-.3 .3-.5 .1M257.4 165.6v.2M257.4 165.9h.6M257.6 166.1a.36 .36 0 0 1-.2-.6 .36 .36 0 0 1 .6 0 .36 .36 0 0 1-.2 .6M258.1 165.6v.2M258.6 162.4h-33.2M262.1 162.4h7.9M266.7 162.2l.6 .2-.6 .2zM267.3 160.4v21.2M267.3 167.8h17.6M267.3 162.4l.6-.2v.4zM273.5 162.4h6.9"/>
<path d="M277.3 166.1v34.3M277.3 166.8h3M279.8 162.2l.6 .2-.6 .2zM280.3 166.6v.2M280.3 166.8v32.8M280.4 160.4v39.2M282.9 167.8l.1 .6h-.2zM282.9 167.8v11.6M286.6 166.1v13.3M286.6 166.1l.1 .6h-.3zM288.6 166.1h-128.5v34.3h128.5M354.7 177.7h1"/>
<path d="M355.1 177.5l.6 .2-.6 .1zM355.7 175.6v4.4a1.71 1.71 0 0 0-1.7 1.7 1.71 1.71 0 0 0 1.7 1.7M356.8 177.7l.6-.2v.3zM356.8 175.6v4.4M356.8 177.7h3.6M141.7 198.5v22.7M156.1 199.5h4M156.1 199.7l.1 .1M156.2 199.8h3.9M160.1 193.2h117.2M160.1 199.9h117.2M160.1 193.6h117.2"/>
<path d="M160.1 199.7v.1M166.3 198.4l1.9 .5M166.4 198.8l1.5 .6M167.3 184.1l.1 .6h-.3zM168.2 198.9h.6v.3zM168.2 198.9l22.5 6h22.4M178.2 184.9l-1.1 2.8M188.5 185.2h2.2M188.7 186.1l.9 1.4M189.6 185.2v2.3M190.4 186.1l-.8 1.4M266.5 182.6a1.1 1.1 0 0 1 1.3-.2 1.1 1.1 0 0 1 .5 1.3 1.11 1.11 0 0 1-1.4 .4 1.11 1.11 0 0 1-.7-1.3z"/>
<path d="M266.6 183.2h1.4M267.3 199.6l.1 .6h-.3zM267.3 197.7v7.8h22.4M267.3 182.5v1.4M267.3 198.6h17.6M277.3 199.8h3M277.3 199.6h3M280.3 199.6v.2M280.3 199.6h.1M280.4 199.6l-.1 .2M282.8 198h.2l-.1 .6zM282.9 184.7v13.9"/>
<path d="M286.4 199.8h.3l-.1 .6zM286.6 184.7v15.7M349.6 180h7.2M351.4 182.8h.4l-.2 .6zM351.6 180v5.1M351.6 180l.2 .6h-.4zM354.1 192v2.3M354.1 193.2h2.2M355 192.3l1.3 .9M356.3 193.2l-1.3 .8M356.8 180a1.71 1.71 0 0 1 1.7 1.7 1.71 1.71 0 0 1-1.7 1.7h-7.2M368.1 180.7h14.3"/>
<path d="M146 212.7v3.9l.4 3.2M146 212.7h.4M146.4 219.8a1.54 1.54 0 0 0 1.7 1.3M146.4 212.7h1.5M146.4 212.7l.3 6.4M146.7 219.1h.1M146.7 219.1h1.5M146.7 219.1v.7M146.7 219.9l.1 .1a1.42 1.42 0 0 0 1.3 1.1M146.7 219.8h-.3M146.7 219.8v.1M146.7 219.9h2.6"/>
<path d="M147.9 212.7l.3 6.4M148.2 219.1h2v1.7M149.4 219.2v1.5M149.4 219.2h.8M157.6 203.2h25.1v1.6M157.6 219.1h2M157.6 204.5h2M159.6 204.5v1.7h22v1.7h-.2M159.6 219.1v1.3M159.6 203.2v1.3M159.6 219.9h1.3M159.6 217.8h1.3"/>
<path d="M159.6 205.7h1.3M159.6 203.7h1.3M159.6 217.5h23.1M159.6 206.1h21.8M160.9 217.8v2.1M160.9 203.7l.1 2M160.9 205.7h.1M160.9 203.7v2M161 218.8l20.4 .1M161 204.8h21.7M168.3 200.4l.7 .3h16.6M181.4 207v1.1h.5"/>
<path d="M181.4 206.1v.9M181.4 204.8h.1M181.4 204.8v1.3M181.4 203.2h.1M181.4 218.9v1.5M181.4 219.9h6.9M181.4 207h.8M181.4 206h.5M181.6 206.2h.6v.8M181.9 207.8v.3M181.9 208.1v7.3h.8v2M181.9 206v.2"/>
<path d="M181.9 211.8h7M182.2 207v.8h-.6M182.7 217.4v.1M182.7 215.6l.1 1.7M182.7 217.5l-.8 .1v1.3h-.5M182.7 204.8v.4M182.7 205.2h-.8v.8M182.7 203.4h.4v1.7h-.4M182.7 205.2v.3h-.8M182.7 217.4h-23.1v1.7M182.7 216.5h.9M182.8 215.6h.8v.9"/>
<path d="M182.8 203.4v1.7M183.1 215.6v1.7h-.4M183.1 203.4h.5v1.6h-.5M183.6 216.5v.7h-.5M183.6 204.2h5.3v7.6M183.6 216.8h4.7v4.1h-6.7v-.5h-27.5M184.3 219.9v1M185.6 200.7h1.1M185.6 200.4v.3M186.7 200.7h6.9M186.7 200.4v.3M188.9 211.8v7.6h-.6"/>
<path d="M193.6 200.7h1.1M193.6 200.4v.3M194.6 205.3l-1.1 2.8M194.7 200.4v.3M205 202.1h2.3M205.3 203l.8 1.4M206.1 202.1v2.3M207 203l-.9 1.4M211.9 200.4l-.6 .3h-16.6M272.8 205.9l-1.1 2.8M281.6 202.7h2.2M281.8 203.6l.9 1.4"/>
<path d="M282.7 202.7v2.3M283.5 203.6l-.8 1.4M141.6 220.6h.3l-.2 .6zM148.1 221.1h6M149.4 220.7h.8M150.2 220.8v.3M150.2 220.8h3.9M154.1 220.4v.8M174.1 220.4v.9h5.2v-.9M175.7 221.3v1.6h2.2v-1.6M181.4 220.4h.1M181.9 220.9v1.6h6v-1.6"/>
<path d="M182.8 220.9v1.6M4 245.2h123v47.8M4 253.7h123M4 259.4h123M52.4 245.2v47.8M83.5 253.7v5.7M104.7 253.7v5.7M216 253h200M216 248h65M216 258h65M228.6 243v15M255.2 243v15"/>
<path d="M281 243v50M296 243v30M346 243v30M361 243v30M381 253v20M392 253v20M416 243h-200v50M4 265h123M4 270.6h123M4 276.2h123M84.9 279.3h1.3M85.5 278.6v1.3"/>
<path d="M216 278h65M216 273h200M216 263h165M216 268h65M231 263v15M256 263v15M311 273v20M393.4 260.5l9-2.5v10l-9-2.5zM4 281.8h123M4 287.4h123M83.5 287.4v5.6M84.9 280.6h1.3"/>
<path d="M104.7 287.4v5.6M267.4 287.2h1.2M267.4 286h1.2M268 285.5v1.1"/>
<circle cx="161.6" cy="71" r=".85"/>
<circle cx="161.6" cy="71" r=".82"/>
<circle cx="176.6" cy="63.3" r=".87"/>
<circle cx="176.6" cy="63.3" r=".71"/>
<circle cx="181.6" cy="63.3" r=".72"/>
<circle cx="181.6" cy="63.3" r=".87"/>
<circle cx="185.4" cy="63.3" r=".97"/>
<circle cx="185.4" cy="63.2" r=".99"/>
<circle cx="190.1" cy="63.3" r=".43"/>
<circle cx="190.1" cy="63.2" r=".86"/>
<circle cx="194.8" cy="63.3" r=".97"/>
<circle cx="194.9" cy="63.3" r=".98"/>
<circle cx="198.7" cy="63.3" r=".72"/>
<circle cx="198.7" cy="63.3" r=".87"/>
<circle cx="203.7" cy="63.3" r=".72"/>
<circle cx="203.7" cy="63.3" r=".87"/>
<circle cx="224.4" cy="62.7" r=".93"/>
<circle cx="253" cy="62.7" r=".92"/>
<circle cx="267.3" cy="62.7" r=".92"/>
<circle cx="275.8" cy="71" r=".81"/>
<circle cx="275.9" cy="71" r=".86"/>
<circle cx="161.6" cy="85.3" r=".8"/>
<circle cx="161.6" cy="85.3" r=".86"/>
<circle cx="171.3" cy="99.8" r=".98"/>
<circle cx="176.6" cy="93" r=".87"/>
<circle cx="176.6" cy="93" r=".71"/>
<circle cx="181.6" cy="93" r=".72"/>
<circle cx="181.6" cy="93" r=".87"/>
<circle cx="185.4" cy="93" r=".96"/>
<circle cx="185.4" cy="93" r="1"/>
<circle cx="190.1" cy="93" r=".43"/>
<circle cx="190.1" cy="93" r=".86"/>
<circle cx="194.8" cy="93" r=".96"/>
<circle cx="194.9" cy="93" r=".99"/>
<circle cx="198.7" cy="93" r=".72"/>
<circle cx="198.7" cy="93" r=".87"/>
<circle cx="203.7" cy="93" r=".72"/>
<circle cx="203.7" cy="93" r=".87"/>
<circle cx="224.4" cy="93.5" r=".93"/>
<circle cx="251.1" cy="95.6" r=".77"/>
<circle cx="251.1" cy="95.6" r=".74"/>
<circle cx="267.3" cy="93.5" r=".92"/>
<circle cx="275.8" cy="85.3" r=".86"/>
<circle cx="275.8" cy="85.3" r=".82"/>
<circle cx="161.4" cy="131.1" r=".81"/>
<circle cx="161.4" cy="131.1" r=".84"/>
<circle cx="182.7" cy="128.2" r=".85"/>
<circle cx="182.7" cy="128.2" r=".75"/>
<circle cx="182.7" cy="128.2" r=".76"/>
<circle cx="187.1" cy="124.8" r=".28"/>
<circle cx="187.1" cy="124.8" r=".86"/>
<circle cx="187.1" cy="124.8" r=".77"/>
<circle cx="189" cy="125.3" r=".73"/>
<circle cx="189" cy="125.3" r=".77"/>
<circle cx="191.3" cy="125.4" r=".74"/>
<circle cx="197.6" cy="128.2" r=".74"/>
<circle cx="197.6" cy="128.2" r=".86"/>
<circle cx="197.6" cy="128.2" r=".77"/>
<circle cx="251.3" cy="128.1" r=".85"/>
<circle cx="251.3" cy="128.1" r=".78"/>
<circle cx="251.3" cy="128.1" r=".74"/>
<circle cx="257.6" cy="128.1" r=".76"/>
<circle cx="257.6" cy="128.2" r=".75"/>
<circle cx="257.6" cy="128.2" r=".86"/>
<circle cx="276" cy="131.1" r=".85"/>
<circle cx="276" cy="131.1" r=".81"/>
<circle cx="347.5" cy="134.6" r="1.22"/>
<circle cx="347.5" cy="134.6" r="1.19"/>
<circle cx="347.5" cy="134.6" r="1.56"/>
<circle cx="347.5" cy="134.6" r="1.43"/>
<circle cx="376.6" cy="134.6" r="1.21"/>
<circle cx="376.6" cy="134.6" r="1.43"/>
<circle cx="376.6" cy="134.6" r="1.57"/>
<circle cx="376.7" cy="134.6" r="1.18"/>
<circle cx="382.9" cy="127.7" r=".84"/>
<circle cx="382.9" cy="127.7" r=".79"/>
<circle cx="383.1" cy="137.1" r=".84"/>
<circle cx="383.1" cy="137.1" r=".79"/>
<circle cx="383.5" cy="139.5" r=".98"/>
<circle cx="383.5" cy="125.4" r=".98"/>
<circle cx="383.6" cy="125.4" r="1.03"/>
<circle cx="383.6" cy="139.5" r="1.03"/>
<circle cx="386" cy="124.9" r=".86"/>
<circle cx="386" cy="124.9" r=".78"/>
<circle cx="390.6" cy="132.5" r="7.6"/>
<circle cx="397.7" cy="139.5" r=".98"/>
<circle cx="397.7" cy="125.4" r=".98"/>
<circle cx="397.7" cy="125.4" r="1.03"/>
<circle cx="397.7" cy="139.5" r="1.03"/>
<circle cx="398.2" cy="127.8" r=".79"/>
<circle cx="347.5" cy="141.5" r="1.21"/>
<circle cx="347.5" cy="141.5" r="1.56"/>
<circle cx="347.5" cy="141.5" r="1.17"/>
<circle cx="347.5" cy="141.5" r="1.43"/>
<circle cx="362.1" cy="141.5" r="1.56"/>
<circle cx="362.1" cy="141.5" r="1.18"/>
<circle cx="362.1" cy="141.5" r="1.21"/>
<circle cx="362.1" cy="141.5" r="1.43"/>
<circle cx="376.6" cy="141.5" r="1.22"/>
<circle cx="376.6" cy="141.5" r="1.19"/>
<circle cx="376.6" cy="141.5" r="1.43"/>
<circle cx="376.6" cy="141.5" r="1.57"/>
<circle cx="385.9" cy="140.2" r=".85"/>
<circle cx="385.9" cy="140.2" r=".78"/>
<circle cx="395.3" cy="140" r=".79"/>
<circle cx="164.3" cy="178.9" r=".48"/>
<circle cx="167.3" cy="167.8" r=".97"/>
<circle cx="167.3" cy="167.8" r=".93"/>
<circle cx="189.1" cy="165.7" r=".34"/>
<circle cx="191.1" cy="165.7" r=".35"/>
<circle cx="195.8" cy="167.8" r=".98"/>
<circle cx="195.8" cy="167.8" r=".93"/>
<circle cx="224.4" cy="167.8" r=".98"/>
<circle cx="224.4" cy="167.8" r=".93"/>
<circle cx="251.1" cy="165.7" r=".34"/>
<circle cx="253" cy="167.8" r=".98"/>
<circle cx="253" cy="167.8" r=".93"/>
<circle cx="267.3" cy="167.8" r=".98"/>
<circle cx="267.3" cy="167.8" r=".94"/>
<circle cx="273.1" cy="178.9" r=".47"/>
<circle cx="164.3" cy="187.5" r=".48"/>
<circle cx="167.3" cy="198.6" r=".96"/>
<circle cx="167.3" cy="198.6" r=".92"/>
<circle cx="167.3" cy="183.2" r=".85"/>
<circle cx="177.7" cy="186.2" r=".99"/>
<circle cx="195.8" cy="183.2" r=".86"/>
<circle cx="195.8" cy="198.6" r=".97"/>
<circle cx="195.9" cy="198.6" r=".92"/>
<circle cx="224.4" cy="198.6" r=".97"/>
<circle cx="224.4" cy="198.6" r=".92"/>
<circle cx="253" cy="198.6" r=".97"/>
<circle cx="253" cy="198.6" r=".92"/>
<circle cx="267" cy="183.2" r="3"/>
<circle cx="267.3" cy="198.7" r=".93"/>
<circle cx="267.3" cy="198.6" r=".97"/>
<circle cx="273.1" cy="187.5" r=".47"/>
<circle cx="194" cy="206.7" r="1"/>
<circle cx="272.3" cy="207.3" r=".99"/>
</g>
<path d="M412.4 262.3a2.5 2.5 0 0 0-4.1-1.1 2.5 2.5 0 0 0 1 4.2 2.5 2.5 0 0 0 3.2-2.9l-.1-.2" fill="none" stroke="#000" stroke-width=".3" stroke-dasharray="30.5 1.3 1.3 1.3" stroke-dashoffset="24.5" stroke-linecap="butt"/>
<path d="M414.8 261.5a5 5 0 0 0-8.3-2 5 5 0 0 0 2.2 8.3 5 5 0 0 0 6.2-6l-.1-.3" fill="none" stroke="#000" stroke-width=".3" stroke-dasharray="30.5 1.3 1.3 1.3" stroke-dashoffset="16.7" stroke-linecap="butt"/>
<path d="M362.1 131v14.3" fill="none" stroke="#000" stroke-width=".3" stroke-dasharray="30.5 1.3 1.3 1.3" stroke-dashoffset="25.2"/>
<path d="M265.9 183.2h-.2M267.3 181.8v-.2M267.3 184.6v.2M268.7 183.2h.2" fill="none" stroke="#000" stroke-width=".3" stroke-dasharray="30.5 1.3 1.3 1.3"/>
<path d="M410 255.7v14.9" fill="none" stroke="#000" stroke-width=".3" stroke-dasharray="30.5 1.3 1.3 1.3" stroke-dashoffset="25"/>
<path d="M403.4 263l12.6-.1" fill="none" stroke="#000" stroke-width=".3" stroke-dasharray="30.5 1.3 1.3 1.3" stroke-dashoffset="26.1"/>
<path d="M216 248v5" fill="none" stroke="#000" stroke-width=".3" stroke-dasharray="30.5 1.3 1.3 1.3" stroke-dashoffset="29.9"/>
<path d="M161.2 63.2v29.8M190.1 63.2v29.8M247.3 63.2v29.8M276.3 63.2v29.8" fill="none" stroke="#f00" stroke-width=".3" stroke-dasharray="30.5 1.3 1.3 1.3" stroke-dashoffset="17.5"/>
<g fill="#000">
<path d="M345.1 141.9l-.2 .6-.3-.1z"/>
<path d="M146 32.7l.6-.1v.3zM189.5 32.6l.6 .1-.6 .2zM146 37.7l.6-.2v.3zM160.5 37.5l.6 .2-.6 .1z"/>
<path d="M164.1 53.2l.6-.1v.3zM215.5 53.1l.6 .1-.6 .2zM195.9 162.4l.6-.2v.4zM252.4 162.2l.6 .2-.6 .2z"/>
<path d="M279.8 55l.6 .1-.6 .1zM276.3 55.1l.6-.1v.2zM246.7 32.6l.6 .1-.6 .2zM190.1 32.7l.6-.1v.3z"/>
<path d="M176.6 72.3l.6-.1v.3zM203.1 72.2l.6 .1-.6 .2z"/>
<path d="M210.9 63.2l.2 .6h-.3zM210.8 92.4h.3l-.2 .6zM339.4 122.2l.1 .6h-.2zM339.3 143.3h.2l-.1 .6zM286.6 166.1l.1 .6h-.3zM286.4 199.8h.3l-.1 .6zM282.9 167.8l.1 .6h-.2zM282.8 198h.2l-.1 .6zM141.7 169.8l.2 .6h-.3zM141.6 220.6h.3l-.2 .6z"/>
<path d="M146 118.9l.6-.1v.3zM279.8 118.8l.6 .1-.6 .2zM181.6 68.6l.6-.2v.3zM198.1 68.4l.6 .2-.6 .1zM203.7 93.8l-.1 .6h.3zM190.1 93.8l-.1 .6h.3zM362.1 147l.6-.1v.3zM378.6 146.9l.6 .1-.6 .2zM146 162.4l.6-.2v.4zM166.7 162.2l.6 .2-.6 .2zM167.3 162.4l.6-.2v.4zM195.3 162.2l.6 .2-.6 .2zM167.3 184.1l-.2 .6h.3zM168.2 198.9l.6 .3v-.3zM267.3 199.6l-.2 .6h.3z"/>
<path d="M378.9 118l.6 .2-.6 .2zM344.6 118.2l.6-.2v.4z"/>
<path d="M361.5 146.9l.6 .1-.6 .2zM345.1 147l.6-.1v.3zM279.8 162.2l.6 .2-.6 .2zM267.3 162.4l.6-.2v.4z"/>
<path d="M266.7 162.2l.6 .2-.6 .2zM253 162.4l.6-.2v.4z"/>
<path d="M356.8 177.7l.6-.2v.3zM355.1 177.5l.6 .2-.6 .1z"/>
<path d="M351.6 180l.2 .6h-.4zM351.4 182.8h.4l-.2 .6z"/>
</g>
<g font-size="6.3">
<text x="282.1" y="250.3">名称</text>
<text x="347.1" y="250.3">图号</text>
<text x="282.1" y="260.3">材质</text>
<text x="347.1" y="260.3">质量</text>
<text x="383.3" y="262.1">视</text>
<text x="383.3" y="269.9">图</text>
<text x="282.1" y="270.3">版次</text>
<text x="347.1" y="270.3">比例</text>
</g>
<g font-size="4.2">
<text x="4.8" y="237.6">注意：1.行走平行度（正面+侧面），450行程内，≤±0.03mm，1000行程内，≤±0.05mm。</text>
<text x="12.2" y="243.3">2.本体形变，450行程内，≤±0.03mm，1000行程内，≤±0.05mm。</text>
<text x="18.6" y="251.3">型号/规格</text>
<text x="69.5" y="251.3">GTH12-200-BR-M40-C4</text>
<text x="300.8" y="249.5">GTH12-200-BR-M40-C4</text>
<text x="14.4" y="258.3">螺杆型号/规格</text>
<text x="19.7" y="263.9">有效行程</text>
<text x="63.7" y="258.3">1605</text>
<text x="86.5" y="263.9">200</text>
<text x="89.9" y="258.3">1610</text>
<text x="111.7" y="258.3">1620</text>
<text x="19.7" y="269.5">精度等级</text>
<text x="87.6" y="269.5">C7</text>
<text x="259" y="267">2022/9/29</text>
<text x="19.7" y="275.2">马达容量</text>
<text x="74.9" y="275.2">400W（无刹车）</text>
<text x="15.5" y="280.8">重复定位精度</text>
<text x="86.7" y="280.8">0.02</text>
<text x="9.1" y="286.4">感应开关方式及数量</text>
<text x="72.7" y="286.4">外挂型三只（C4）</text>
<text x="15.5" y="292">建议最快速度</text>
<text x="60.5" y="292">250MM/S</text>
<text x="86.7" y="292">500MM/S</text>
<text x="107.4" y="292">1000MM/S</text>
</g>
<g font-size="4.1">
<text x="374.2" y="179.5">I</text>
<text x="271" y="184.8">I</text>
<text x="368.1" y="184.7">2 : 3.5</text>
</g>
<g font-size="3.5">
<text x="152.8" y="34">154.50 滑台原始位置</text>
<text x="210.6" y="34">200 有效行程</text>
<text x="114.8" y="38.9">53 滑台极限位置 1</text>
<text x="192.3" y="54.5">182</text>
<text x="283.2" y="56.3">14.50 滑台极限位置 1</text>
<text x="193.2" y="69.8">60</text>
<text x="193.2" y="73.6">95</text>
<text x="212.2" y="80.5" transform="rotate(-90 212.2 80.5)">104</text>
<text x="162.6" y="101.1">2 x</text>
<text x="173" y="101.1">6 H7</text>
<text x="186.2" y="101.1">8</text>
<text x="205.3" y="101.1">8 x M6 贯穿</text>
<text x="359.5" y="119.4">122</text>
<text x="202.9" y="120.2">470.50</text>
<text x="340.7" y="133.6" transform="rotate(-90 340.7 133.6)">76</text>
<text x="330.9" y="147">基准面</text>
<text x="349.1" y="148.3">59.50</text>
<text x="369.4" y="148.3">60</text>
<text x="151.9" y="163.6">74.50</text>
<text x="176.7" y="163.6">100</text>
<text x="220.1" y="163.6">200</text>
<text x="258.6" y="163.6">50</text>
<text x="270" y="163.6">46</text>
<text x="360.4" y="178.9">2</text>
<text x="284.2" y="184.7" transform="rotate(-90 284.2 184.7)">108</text>
<text x="287.8" y="184.7" transform="rotate(-90 287.8 184.7)">120</text>
<text x="168.9" y="187.5">2 x</text>
<text x="179.3" y="187.5">6 H7</text>
<text x="192.5" y="187.5">6</text>
<text x="356.4" y="191.4" transform="rotate(-90 356.4 191.4)">6</text>
<text x="349.4" y="195.7" transform="rotate(-90 349.4 195.7)">+0.012</text>
<text x="352.9" y="193.9" transform="rotate(-90 352.9 193.9)">0</text>
<text x="143" y="198.4" transform="rotate(-90 143 198.4)">180</text>
<text x="352.9" y="199.2" transform="rotate(-90 352.9 199.2)">6</text>
<text x="192.3" y="204.4">6 x M8</text>
<text x="195.7" y="208">6.5 贯穿</text>
<text x="208.9" y="204.4">16</text>
<text x="268.9" y="205">4 x M8</text>
<text x="273.9" y="208.5">6.5 贯穿</text>
<text x="285.5" y="205">16</text>
<text x="221.4" y="246.8">1</text>
<text x="221.4" y="251.8">2</text>
<text x="218.8" y="256.8">序号</text>
<text x="232.2" y="256.8">修 订 版 次</text>
<text x="257.5" y="256.8">设计变更编号</text>
<text x="228.2" y="261.8">设</text>
<text x="240.1" y="261.8">计</text>
<text x="252" y="261.8">变</text>
<text x="263.9" y="261.8">更</text>
<text x="219.1" y="266.7">设 计</text>
<text x="366.6" y="269.3">1:3.5</text>
<text x="219.1" y="271.7">校 核</text>
<text x="219.1" y="276.7">批 准</text>
<text x="222.9" y="282.7">技术要求：</text>
<text x="231.8" y="287.3">1、未标注公差全部 0.1</text>
<text x="231.7" y="291.8">2、未标注倒角全部C0.3</text>
</g>
</svg>
